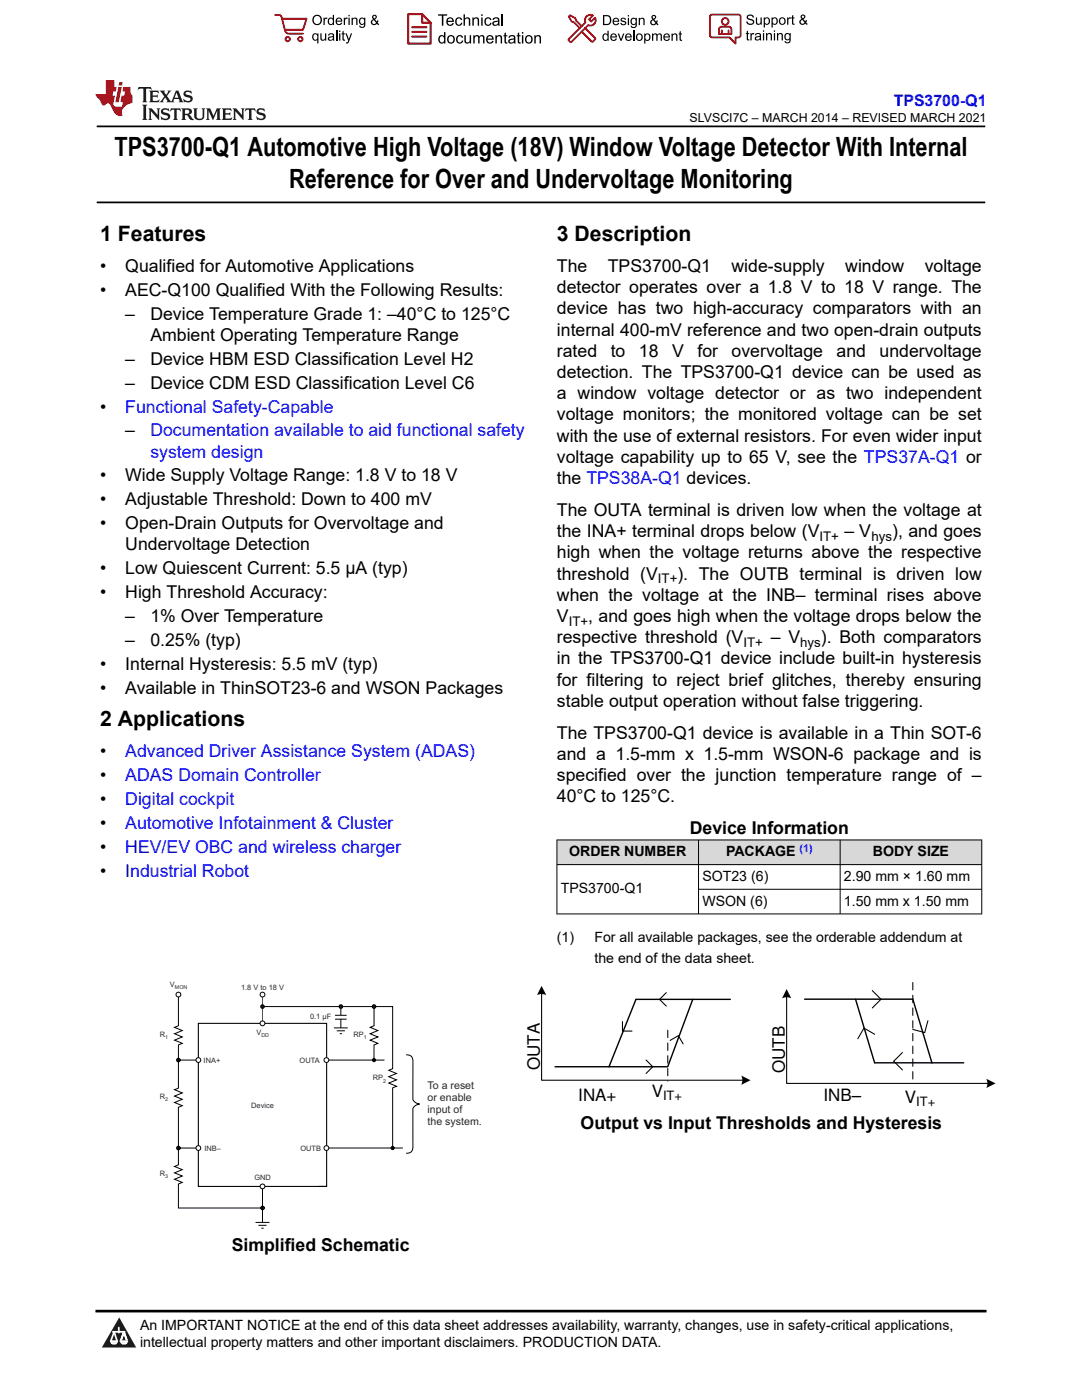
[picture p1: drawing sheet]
<svg xmlns="http://www.w3.org/2000/svg" width="216mm" height="279mm" viewBox="0 0 216 279" stroke-linecap="round" stroke-linejoin="round" font-family="sans-serif">
<path d="M19.3 25.2h177.3M19.3 40.4h177.3" fill="none" stroke="#000" stroke-width=".35"/>
<g fill="#d8d8d8">
<path d="M111.1 167.6h84.8v5h-84.8z" fill-rule="evenodd"/>
<path d="M111.2 167.7h28.1v4.8h-28.1z" fill-rule="evenodd"/>
<path d="M139.4 167.7h28.2v4.8h-28.2z" fill-rule="evenodd"/>
<path d="M167.7 167.7h28.1v4.8h-28.1z" fill-rule="evenodd"/>
</g>
<path d="M111.1 167.6h84.9M111.1 172.6h84.9M111.1 167.6v14.9M139.4 167.6v14.9M139.4 177.5h56.6M167.6 167.6v14.9M195.9 167.6v14.9M111.1 182.4h84.9" fill="none" stroke="#000" stroke-width=".2"/>
<path d="M63.6 236.8h1.6v-32.6h-25.6v32.6h25.6" fill="none" stroke="#000" stroke-width=".21"/>
<circle cx="52.4" cy="204.2" r=".48" fill="#fff"/>
<circle cx="52.4" cy="204.2" r=".48" fill="none" stroke="#000" stroke-width=".2"/>
<circle cx="52.4" cy="241.1" r=".36" fill="#191919"/>
<g fill="none" stroke="#000" stroke-width=".2">
<path d="M52.4 198v5.8M35.8 211.6h3.8M52.4 200.9h25.9v12.4l-.7 .3 1.5 .6-1.5 .7 1.5 .6-1.5 .7 1.5 .6-.8 .3v12M74.6 200.9v3.8l-.7 .3 1.5 .7-1.5 .6 1.5 .6-1.5 .7 1.5 .6-.8 .3v3.1M35.8 229.1h3.8"/>
<circle cx="52.4" cy="241.1" r=".36"/>
</g>
<circle cx="35.6" cy="229.1" r=".36" fill="#191919"/>
<circle cx="35.6" cy="229.1" r=".36" fill="none" stroke="#000" stroke-width=".2"/>
<circle cx="35.6" cy="211.6" r=".36" fill="#191919"/>
<circle cx="35.6" cy="211.6" r=".36" fill="none" stroke="#000" stroke-width=".2"/>
<circle cx="52.4" cy="200.9" r=".36" fill="#191919"/>
<circle cx="52.4" cy="200.9" r=".36" fill="none" stroke="#000" stroke-width=".2"/>
<circle cx="39.6" cy="211.6" r=".48" fill="#fff"/>
<circle cx="39.6" cy="211.6" r=".48" fill="none" stroke="#000" stroke-width=".2"/>
<circle cx="39.6" cy="229.1" r=".48" fill="#fff"/>
<circle cx="39.6" cy="229.1" r=".48" fill="none" stroke="#000" stroke-width=".2"/>
<circle cx="52.4" cy="198.5" r=".48" fill="#fff"/>
<g fill="none" stroke="#000" stroke-width=".2">
<path d="M35.6 198.4v6.3l-.8 .3 1.6 .7-1.6 .6 1.6 .6-1.6 .7 1.6 .6-.8 .3v8.7l-.8 .3 1.6 .6-1.6 .7 1.6 .6-1.6 .6 1.6 .7-.8 .3v11.5l-.8 .3 1.6 .6-1.6 .7 1.6 .6-1.6 .6 1.6 .7-.8 .3v4.8h16.8"/>
<circle cx="52.4" cy="198.5" r=".48"/>
</g>
<circle cx="35.6" cy="198.5" r=".48" fill="#fff"/>
<circle cx="35.6" cy="198.5" r=".48" fill="none" stroke="#000" stroke-width=".2"/>
<circle cx="74.6" cy="200.9" r=".36" fill="#191919"/>
<g fill="none" stroke="#000" stroke-width=".2">
<path d="M52.4 236.6v7.4M51 244h2.8M51.6 244.5h1.6M52.1 245.1h.5"/>
<circle cx="74.6" cy="200.9" r=".36"/>
</g>
<circle cx="52.4" cy="236.8" r=".48" fill="#fff"/>
<g fill="none" stroke="#000" stroke-width=".2">
<path d="M66.6 205.1h2.8M67.2 205.7h1.6M67.8 206.3h.4M68 200.9v4.2"/>
<circle cx="52.4" cy="236.8" r=".48"/>
</g>
<path d="M67.7 202.6h.6v.8h-.6z" fill-rule="evenodd" fill="#fff"/>
<path d="M66.9 203.4h2.3M66.9 202.6h2.3" fill="none" stroke="#000" stroke-width=".2"/>
<circle cx="68" cy="200.9" r=".36" fill="#191919"/>
<g fill="none" stroke="#000" stroke-width=".2">
<path d="M65.4 211.6h11.3M81.1 210.5a1.16 1.16 0 0 1 1.3 1.3v7.5a1.42 1.42 0 0 0 1.3 1l-.3 .1a1.37 1.37 0 0 0-1 1.7v5.5a3.8 3.8 0 0 1-.3 2.3l-.4 .2-.7 .1M65.1 229.1h15.3"/>
<circle cx="68" cy="200.9" r=".36"/>
<circle cx="74.6" cy="211.6" r=".32"/>
<circle cx="78.3" cy="229.1" r=".32"/>
</g>
<g fill="#000">
<circle cx="74.6" cy="211.6" r=".32"/>
<circle cx="78.3" cy="229.1" r=".32"/>
</g>
<circle cx="65.1" cy="211.6" r=".48" fill="#fff"/>
<circle cx="65.1" cy="211.6" r=".48" fill="none" stroke="#000" stroke-width=".2"/>
<circle cx="65.1" cy="229.1" r=".48" fill="#fff"/>
<circle cx="65.1" cy="229.1" r=".48" fill="none" stroke="#000" stroke-width=".2"/>
<path d="M108.1 198.2v17.4h40.3M132.9 198.1l-1.3 1.3 1.3 1.4M157 198.8v17.4h40.3M174.1 197.7l1.7 1.7-1.7 1.8M124.2 203.9v1.9h1.9M128.9 211.5l1.4 1.4-1.4 1.3M133.7 207.6l1.7-.9 .9 1.6M174.5 206.4l-2.1-1.2-1.2 2.1M180.1 210.1l-1.8 1.7 1.8 1.7M185.2 203.7l-.7 2.4-2.4-.7" fill="none" stroke="#000" stroke-width=".21"/>
<g fill="#000">
<path d="M108.1 196.8l.9 1.8-.7-.2-1.2 .2z" fill-rule="evenodd"/>
<path d="M157 197.4l.9 1.8-.7-.2-1.2 .2z" fill-rule="evenodd"/>
<path d="M147.9 214.7l1.9 .9-1.9 .9 .2-.7z" fill-rule="evenodd"/>
<path d="M196.8 215.3l1.9 .9-1.9 .9 .2-1.1z" fill-rule="evenodd"/>
</g>
<path d="M138.2 199.4h-11.3l-5.4 13.5M145.7 199.4h-7.5l-5 13.5h-22.4M160.6 199.4h21.5l3.9 12.7M170.7 199.4l3.8 12.7h17.8" fill="none" stroke="#000" stroke-width=".28"/>
<path d="M182.1 196.1v20M133.2 205.6v10.2" fill="none" stroke="#000" stroke-width=".21" stroke-dasharray="1.5 1.1"/>
<path d="M0 0h215.9v23.8h-215.9z" fill-rule="evenodd" fill="#fff"/>
<path d="M27.7 17.4l-.2 .6 .5-.3h.6v.2v2.1l-.2 .4h1l-.2-.4v-2.1v-.2h.5l.5 .3-.1-.6zM29.8 18.1l.2 .4v1.5l-.2 .4h1.9l.1-.6a1.08 1.08 0 0 1-1.3 .2v-.7h.6l.4 .2v-.6l-.4 .2h-.6v-.6l.2-.1a1 1 0 0 1 1 .2l-.1-.5zM31.8 18.1l1 1.1-1 1.2h.9l-.2-.2 .4-.7 .5 .7-.2 .2h1.6l-.2-.2 .1-.4h1l.1 .4-.1 .2h.9l-.2-.3-.8-2h-.5l-1 2.2-.8-1.1 .9-1.1h-.8l.2 .2-.5 .7-.3-.7 .1-.2zM35.2 18.5l.4 1h-.8zM36.8 18.2a.65 .65 0 0 0-.2 .8 .65 .65 0 0 0 .6 .4l.7 .2 .1 .2a.79 .79 0 0 1-.7 .4 .79 .79 0 0 1-.7-.5l.1 .7 .2-.1a.93 .93 0 0 0 1.1 .1 .93 .93 0 0 0 .4-1 1.46 1.46 0 0 0-1.2-.6l-.1-.3a1.09 1.09 0 0 1 1.2 .2l-.2-.6-.1 .1-.6-.2zM28.4 20.9l.2 .4v2.3l-.2 .3h1l-.2-.3v-2.3l.2-.4zM29.6 21.6l.2 .4v1.6l-.2 .3h.8l-.3-.3v-1.4l1.7 1.8v-2l.2-.4h-.8l.2 .2 .1 1.1-1.2-1.3zM32.3 21.8a.65 .65 0 0 0-.2 .7 .65 .65 0 0 0 .7 .4l.6 .2 .1 .2a.79 .79 0 0 1-.7 .4 .79 .79 0 0 1-.7-.5l.1 .7 .2-.1a.93 .93 0 0 0 1.1 .1 .93 .93 0 0 0 .4-.9 1.46 1.46 0 0 0-1.2-.6l-.1-.4a1.09 1.09 0 0 1 1.2 .2l-.2-.6-.1 .1-.6-.1zM34.1 21.6l-.1 .7a.63 .63 0 0 1 .7-.4l.1 1.7-.3 .3h1l-.2-.3v-1.7a.66 .66 0 0 1 .8 .4l-.1-.7zM36.2 21.6l.2 .4v1.6l-.2 .3h.9l-.2-.2v-.7h.5l.1 .2a.79 .79 0 0 0 1.2 .6l-1-.9a.61 .61 0 0 0 .6-.6 .61 .61 0 0 0-.5-.6zM36.9 21.9h.2a.47 .47 0 0 1 .5 .1 .47 .47 0 0 1 .1 .5l-.2 .2h-.6zM38.5 21.6l.2 .2a2.27 2.27 0 0 0 .4 2 1.04 1.04 0 0 0 1.7-.7v-1.3l.2-.2h-.8l.2 .4v1.1a.6 .6 0 0 1-.6 .6 .6 .6 0 0 1-.6-.6v-1.1l.3-.4zM41.1 21.6l.2 .4v1.6l-.2 .3h.7l-.2-.3v-1.5l.9 1.9 .8-1.9v1.5l-.2 .3h1l-.3-.3v-1.6l.3-.4h-.8l-.7 1.5-.7-1.5zM44.3 21.6l.2 .4v1.6l-.2 .3h1.9l.1-.5a1.09 1.09 0 0 1-1.3 .1v-.6h.6l.4 .1v-.6l-.4 .2h-.6v-.6l.2-.1a1.01 1.01 0 0 1 1 .3l-.1-.6zM46.4 21.6l.3 .4v1.6l-.3 .3h.8l-.2-.3v-1.4l1.6 1.8v-2l.2-.4h-.7l.2 .2v1.1l-1.2-1.3zM49 21.6l-.1 .7a.63 .63 0 0 1 .8-.4v1.7l-.3 .3h1l-.2-.3v-1.7a.66 .66 0 0 1 .8 .4l-.1-.7zM51.4 21.8a.65 .65 0 0 0-.2 .7 .65 .65 0 0 0 .6 .4l.6 .2 .2 .2a.79 .79 0 0 1-.8 .4 .79 .79 0 0 1-.6-.5l.1 .7 .2-.1a.93 .93 0 0 0 1 .1 .93 .93 0 0 0 .5-.9 1.46 1.46 0 0 0-1.3-.6l-.1-.4a1.09 1.09 0 0 1 1.3 .2l-.2-.6-.2 .1-.5-.1z" fill="#231f20"/>
<path d="M21.1 16v2.8h-2v.3l.9 1a.95 .95 0 0 0 .9 .9 .59 .59 0 0 1 .6-.4 .59 .59 0 0 1 .5 .4l.4 .8a1.59 1.59 0 0 0 2.1 1.3 1.61 1.61 0 0 1 1-2.2l1-.4-.1-1.5a1.59 1.59 0 0 1-.4-1.6h-1.4l-.2 .9h.5l-.1 .8h-.5l-.2 1v.2l.4 .1-.2 .9h-.6a.73 .73 0 0 1-1.1-.7l.3-1.5h-.5l.2-.8h.5l.2-.9h-.5v-1.4zM23.6 17.4l-.6 3h.7l.6-3zM23.8 16.4l-.1 .7h.7l.1-.7z" fill="#ed1c24"/>
<g fill="#000">
<path d="M62.3 4a1 1 0 0 1 2 0 1 1 0 0 1-2 0zM62.8 3.4a.78 .78 0 0 0-.1 1.1 .78 .78 0 0 0 1.1 .1 .78 .78 0 0 0 .1-1.1 .78 .78 0 0 0-1.1-.1z" fill-rule="evenodd"/>
<path d="M62.5 6.8l.4-.2 .4 .3v-.2h.2v2h-.2v-.7a.68 .68 0 0 1-.9-.1 .68 .68 0 0 1 0-.9zM62.6 7a.51 .51 0 0 0-.1 .6 .51 .51 0 0 0 .7 .2 .51 .51 0 0 0 .1-.7 .51 .51 0 0 0-.7-.1z" fill-rule="evenodd"/>
<path d="M64.5 3.5h.3v.3l.1-.3h.3l.1 .1-.1 .2a.32 .32 0 0 0-.3 0 .32 .32 0 0 0-.1 .4v.8h-.3z" fill-rule="evenodd"/>
<path d="M63.9 6.7h.3v.8a.36 .36 0 0 0 .3 .4 .36 .36 0 0 0 .4-.5v-.7h.2v1.4h-.2v-.2a.51 .51 0 0 1-.6 .2 .51 .51 0 0 1-.4-.5z" fill-rule="evenodd"/>
<path d="M65.6 3.7l.4-.2 .4 .2v-.7h.3v2h-.3v-.2a.7 .7 0 0 1-1-.1 .7 .7 0 0 1 .2-1zM65.8 3.8a.51 .51 0 0 0-.1 .7 .51 .51 0 0 0 .6 .2 .51 .51 0 0 0 .1-.7 .51 .51 0 0 0-.6-.2z" fill-rule="evenodd"/>
<path d="M65.6 6.8a.66 .66 0 0 1 .8-.1 .66 .66 0 0 1 .3 .8v.6h-.2l-.1-.2a.52 .52 0 0 1-.7 .2 .52 .52 0 0 1-.2-.6l.3-.2a.42 .42 0 0 0 .6-.3l-.3-.2-.3 .1-.1 .2h-.3zM65.7 7.6a.35 .35 0 0 0 .3 .4 .35 .35 0 0 0 .4-.4v-.2z" fill-rule="evenodd"/>
<path d="M67.7 6.1h.2v.3h-.2zM67.7 6.7h.2v1.4h-.2z" fill-rule="evenodd"/>
<path d="M67.1 3.7a.68 .68 0 0 1 .9-.1 .68 .68 0 0 1 .3 .7h-1.1a.42 .42 0 0 0 .3 .5 .42 .42 0 0 0 .5-.3h.3a.73 .73 0 0 1-1.1 .4 .73 .73 0 0 1-.1-1.2zM67.4 3.8l-.2 .3h.8l-.2-.4z" fill-rule="evenodd"/>
<path d="M68.6 3.5h.2v.3l.2-.3h.3l.1 .1-.1 .2a.32 .32 0 0 0-.4 0 .32 .32 0 0 0-.1 .4v.8h-.2z" fill-rule="evenodd"/>
<path d="M68.3 6.3l.3-.1v.5h.2v.1h-.2v.9l.3 .4a.36 .36 0 0 1-.4 0 .36 .36 0 0 1-.2-.4v-.9h-.1v-.1h.1z" fill-rule="evenodd"/>
<path d="M68.9 6.7h.3l.4 1.1 .4-1.1h.3l-.6 1.4a.51 .51 0 0 1-.6 .6l-.1-.3h.3l.2-.3z" fill-rule="evenodd"/>
<path d="M69.5 3h.3v.3h-.3zM69.5 3.5h.3v1.5h-.3z" fill-rule="evenodd"/>
<path d="M70.2 3.5h.2v.2a.52 .52 0 0 1 .6-.2 .52 .52 0 0 1 .3 .6v.9h-.2v-.9a.34 .34 0 0 0-.3-.4 .34 .34 0 0 0-.4 .3v1h-.2z" fill-rule="evenodd"/>
<path d="M71.8 3.7l.4-.2 .5 .2v-.2h.2v1.3a.64 .64 0 0 1-.5 .8 .64 .64 0 0 1-.7-.5h.2a.41 .41 0 0 0 .5 .2 .41 .41 0 0 0 .2-.5 .69 .69 0 0 1-.9-.1 .69 .69 0 0 1 .1-1zM72 3.8a.5 .5 0 0 0-.1 .7 .5 .5 0 0 0 .7 .1 .5 .5 0 0 0 .1-.6 .5 .5 0 0 0-.7-.2z" fill-rule="evenodd"/>
<path d="M74.4 3.1a.47 .47 0 0 1 .7 .1 .47 .47 0 0 1-.3 .7l.4 .4 .1-.3 .2 .1-.1 .4 .3 .3-.2 .2-.3-.3a.63 .63 0 0 1-1 .1 .63 .63 0 0 1 .3-1l-.3-.4zM74.5 3.4a.27 .27 0 0 0 .5 0 .27 .27 0 0 0-.5 0zM74.4 4.1a.4 .4 0 0 0 0 .6 .4 .4 0 0 0 .6-.1l-.4-.6z" fill-rule="evenodd"/>
<path d="M87.4 2.9h1.8v.2h-.7v2h-.3v-2h-.8z" fill-rule="evenodd"/>
<path d="M87.6 7.2l.5-.2 .5 .2v-.8h.3v2.3h-.3v-.2a.76 .76 0 0 1-1-.1 .76 .76 0 0 1-.1-1zM87.9 7.4a.58 .58 0 0 0-.2 .7 .58 .58 0 0 0 .8 .2 .58 .58 0 0 0 .1-.7 .58 .58 0 0 0-.7-.2z" fill-rule="evenodd"/>
<path d="M89.5 7.2a.81 .81 0 0 1 1.1 .1 .81 .81 0 0 1-.2 1.2 .81 .81 0 0 1-1.1-.2l-.1-.7zM89.6 7.4a.57 .57 0 0 0 0 .8 .57 .57 0 0 0 .8 0 .57 .57 0 0 0 0-.7 .57 .57 0 0 0-.8-.1z" fill-rule="evenodd"/>
<path d="M89.3 3.7a.77 .77 0 0 1 .9-.2 .77 .77 0 0 1 .4 .9h-1.3a.48 .48 0 0 0 .4 .5 .48 .48 0 0 0 .6-.3h.3a.83 .83 0 0 1-1.3 .4 .83 .83 0 0 1 0-1.3zM89.5 3.8l-.2 .4h1l-.3-.5z" fill-rule="evenodd"/>
<path d="M91 3.7a.7 .7 0 0 1 1.2 .3h-.2a.45 .45 0 0 0-.6-.3 .45 .45 0 0 0-.3 .6 .45 .45 0 0 0 .3 .6 .45 .45 0 0 0 .6-.4l.3 .1a.76 .76 0 0 1-1.1 .5 .76 .76 0 0 1-.3-1.1z" fill-rule="evenodd"/>
<path d="M91.2 7.2a.7 .7 0 0 1 1.2 .3l-.3 .1a.45 .45 0 0 0-.5-.4 .45 .45 0 0 0-.3 .7 .45 .45 0 0 0 .3 .6 .45 .45 0 0 0 .6-.4h.2a.76 .76 0 0 1-1 .5 .76 .76 0 0 1-.4-1.1z" fill-rule="evenodd"/>
<path d="M92.5 2.9h.3v.8a.59 .59 0 0 1 .7-.2 .59 .59 0 0 1 .3 .6v1h-.2v-1a.4 .4 0 0 0-.5-.4 .4 .4 0 0 0-.3 .5v.9h-.3z" fill-rule="evenodd"/>
<path d="M92.7 7h.2v.9a.41 .41 0 0 0 .5 .6 .41 .41 0 0 0 .3-.6v-.9h.3v1.7h-.3v-.3a.58 .58 0 0 1-.7 .3 .58 .58 0 0 1-.3-.7z" fill-rule="evenodd"/>
<path d="M94.3 3.5h.2v.2a.59 .59 0 0 1 .7-.2 .59 .59 0 0 1 .4 .6v1h-.3v-1a.41 .41 0 0 0-.4-.4 .41 .41 0 0 0-.4 .5v.9h-.2z" fill-rule="evenodd"/>
<path d="M94.4 7h.3v.3a.56 .56 0 0 1 1 0 .54 .54 0 0 1 .6-.3 .54 .54 0 0 1 .4 .5v1.2h-.3v-1.1a.34 .34 0 0 0-.3-.4 .34 .34 0 0 0-.4 .3v1.2h-.3v-1.1a.38 .38 0 0 0-.5-.3 .38 .38 0 0 0-.2 .5v.9h-.3z" fill-rule="evenodd"/>
<path d="M96 2.9h.3v.3h-.3zM96 3.5h.3v1.6h-.3z" fill-rule="evenodd"/>
<path d="M96.8 3.7a.7 .7 0 0 1 1.3 .3h-.3a.45 .45 0 0 0-.6-.3 .45 .45 0 0 0-.3 .6 .45 .45 0 0 0 .3 .6 .45 .45 0 0 0 .6-.4l.3 .1a.76 .76 0 0 1-1.1 .5 .76 .76 0 0 1-.3-1.1z" fill-rule="evenodd"/>
<path d="M97.2 7.2a.77 .77 0 0 1 .9-.1 .77 .77 0 0 1 .4 .8h-1.2a.48 .48 0 0 0 .3 .6 .48 .48 0 0 0 .6-.4l.3 .1a.83 .83 0 0 1-1.3 .3 .83 .83 0 0 1 0-1.3zM97.4 7.4l-.1 .3h.9l-.2-.4z" fill-rule="evenodd"/>
<path d="M98.8 7h.3v.3a.59 .59 0 0 1 .7-.3 .59 .59 0 0 1 .4 .7v1h-.3v-1a.41 .41 0 0 0-.5-.5 .41 .41 0 0 0-.3 .6v.9h-.3z" fill-rule="evenodd"/>
<path d="M98.4 3.7a.74 .74 0 0 1 1-.2 .74 .74 0 0 1 .3 .9v.7h-.3v-.2a.59 .59 0 0 1-.8 .3 .59 .59 0 0 1-.3-.8l1.1-.3a.42 .42 0 0 0-.4-.4 .42 .42 0 0 0-.5 .3h-.2zM98.6 4.5a.36 .36 0 0 0 .2 .5 .36 .36 0 0 0 .5-.2l.1-.5z" fill-rule="evenodd"/>
<path d="M100.7 6.6l.2-.1v.5h.3v.2h-.3v1l.1 .2h.2l.1 .3a.41 .41 0 0 1-.5-.1 .41 .41 0 0 1-.1-.4v-1h-.2v-.2h.2z" fill-rule="evenodd"/>
<path d="M101.6 7.2a.74 .74 0 0 1 .9-.2 .74 .74 0 0 1 .3 1l.1 .7h-.3v-.2a.59 .59 0 0 1-.8 .2 .59 .59 0 0 1-.3-.8l1-.3a.42 .42 0 0 0-.3-.4 .42 .42 0 0 0-.5 .3h-.3zM101.8 8.1a.36 .36 0 0 0 .1 .5 .36 .36 0 0 0 .5-.3l.2-.4z" fill-rule="evenodd"/>
<path d="M103.3 6.6l.3-.1v.5h.3v.2h-.3v1l.1 .2h.2v.3a.41 .41 0 0 1-.5-.1 .41 .41 0 0 1-.1-.4v-1h-.2v-.2h.2z" fill-rule="evenodd"/>
<path d="M104.1 6.4h.3v.3h-.3zM104.1 7h.3v1.7h-.3z" fill-rule="evenodd"/>
<path d="M105 7.2a.81 .81 0 0 1 1.1 .1 .81 .81 0 0 1-.1 1.2 .81 .81 0 0 1-1.2-.2v-.7zM105.2 7.4a.57 .57 0 0 0-.1 .8 .57 .57 0 0 0 .8 0 .57 .57 0 0 0 0-.7 .57 .57 0 0 0-.7-.1z" fill-rule="evenodd"/>
<path d="M106.6 7h.3v.3a.59 .59 0 0 1 .7-.3 .59 .59 0 0 1 .4 .7v1h-.3v-1a.41 .41 0 0 0-.5-.5 .41 .41 0 0 0-.3 .6v.9h-.3z" fill-rule="evenodd"/>
<path d="M120.3 3h.7a1 1 0 0 1 1 1 1 1 0 0 1-1 1h-.7zM120.6 3.2v1.6h.4a.77 .77 0 0 0 .7-.8 .77 .77 0 0 0-.7-.8z" fill-rule="evenodd"/>
<path d="M120.4 6.9l.4-.2 .4 .2v-.8h.3v2h-.3v-.1a.7 .7 0 0 1-.9-.2 .7 .7 0 0 1 .1-.9zM120.6 7a.51 .51 0 0 0-.1 .7 .51 .51 0 0 0 .6 .1 .51 .51 0 0 0 .1-.6 .51 .51 0 0 0-.6-.2z" fill-rule="evenodd"/>
<path d="M122 6.9a.68 .68 0 0 1 .8-.2 .68 .68 0 0 1 .3 .8h-1.1a.42 .42 0 0 0 .3 .5 .42 .42 0 0 0 .5-.3h.3a.73 .73 0 0 1-1.1 .3 .73 .73 0 0 1 0-1.1zM122.2 7l-.2 .3h.8l-.2-.4z" fill-rule="evenodd"/>
<path d="M122.4 3.7a.68 .68 0 0 1 .8-.1 .68 .68 0 0 1 .4 .8h-1.1a.42 .42 0 0 0 .3 .4 .42 .42 0 0 0 .5-.3l.3 .1a.73 .73 0 0 1-1.2 .3 .73 .73 0 0 1 0-1.2zM122.6 3.8l-.1 .3h.8l-.2-.3z" fill-rule="evenodd"/>
<path d="M123.9 3.7l.1-.1a.62 .62 0 0 1 .9 .3l-.2 .1a.29 .29 0 0 0-.3-.3 .29 .29 0 0 0-.3 .3l.1 .1a.58 .58 0 0 1 .6 .1 .58 .58 0 0 1 .1 .6 .67 .67 0 0 1-1.1-.2l.2-.1a.33 .33 0 0 0 .4 .4 .33 .33 0 0 0 .3-.4 .71 .71 0 0 1-.9-.6z" fill-rule="evenodd"/>
<path d="M123.3 6.7h.2l.4 1.2 .4-1.2h.3l-.6 1.4h-.2z" fill-rule="evenodd"/>
<path d="M125.3 3h.2v.3h-.2zM125.3 3.6h.2v1.4h-.2z" fill-rule="evenodd"/>
<path d="M124.9 6.9a.68 .68 0 0 1 .8-.2 .68 .68 0 0 1 .4 .8h-1.1a.42 .42 0 0 0 .3 .5 .42 .42 0 0 0 .5-.3h.3a.73 .73 0 0 1-1.2 .3 .73 .73 0 0 1 0-1.1zM125.1 7l-.1 .3h.8l-.2-.4z" fill-rule="evenodd"/>
<path d="M126 3.7l.4-.2 .4 .2v-.1h.3v1.2a.64 .64 0 0 1-.5 .8 .64 .64 0 0 1-.8-.5l.3 .1a.41 .41 0 0 0 .5 .2 .41 .41 0 0 0 .2-.6 .69 .69 0 0 1-.9-.1 .69 .69 0 0 1 .1-1zM126.2 3.9a.5 .5 0 0 0-.1 .6 .5 .5 0 0 0 .6 .2 .5 .5 0 0 0 .2-.7 .5 .5 0 0 0-.7-.1z" fill-rule="evenodd"/>
<path d="M126.9 7.4a.73 .73 0 0 1 1.4 0 .73 .73 0 0 1-1.4 0zM127.3 7a.5 .5 0 0 0-.1 .7 .5 .5 0 0 0 .7 0 .5 .5 0 0 0 0-.6 .5 .5 0 0 0-.6-.1z" fill-rule="evenodd"/>
<path d="M127.5 3.6h.2v.2a.52 .52 0 0 1 .6-.3 .52 .52 0 0 1 .3 .6v.9h-.2v-.9a.34 .34 0 0 0-.3-.4 .34 .34 0 0 0-.4 .3v1h-.2z" fill-rule="evenodd"/>
<path d="M128.5 6.7h.3v.2a.67 .67 0 0 1 .9 0 .67 .67 0 0 1 0 .9 .55 .55 0 0 1-.9 .2v.7h-.3zM128.9 7a.5 .5 0 0 0-.1 .7 .5 .5 0 0 0 .6 .1 .5 .5 0 0 0 .2-.6 .5 .5 0 0 0-.7-.2z" fill-rule="evenodd"/>
<path d="M130.1 6.7h.2v.2a.49 .49 0 0 1 .9 0l.4-.2a.42 .42 0 0 1 .5 .4v1h-.3v-.9a.3 .3 0 0 0-.2-.3 .3 .3 0 0 0-.4 .2v1h-.2v-.9a.33 .33 0 0 0-.5-.3 .33 .33 0 0 0-.2 .5v.7h-.2z" fill-rule="evenodd"/>
<path d="M130.1 3.1a.47 .47 0 0 1 .8 .1 .47 .47 0 0 1-.3 .7l.3 .4 .1-.2h.3l-.2 .5 .3 .3-.2 .2-.3-.3a.63 .63 0 0 1-1 .1 .63 .63 0 0 1 .3-1l-.2-.5zM130.2 3.5a.27 .27 0 0 0 .5 0 .27 .27 0 0 0-.5 0zM130.2 4.1a.4 .4 0 0 0 0 .7 .4 .4 0 0 0 .6-.2l-.5-.6z" fill-rule="evenodd"/>
<path d="M132.5 6.9a.68 .68 0 0 1 .9-.2 .68 .68 0 0 1 .3 .8h-1.1a.42 .42 0 0 0 .3 .5 .42 .42 0 0 0 .5-.3h.3a.73 .73 0 0 1-1.1 .3 .73 .73 0 0 1-.1-1.1zM132.7 7l-.1 .3h.8l-.2-.4z" fill-rule="evenodd"/>
<path d="M134 6.7h.2v.2a.52 .52 0 0 1 .6-.2 .52 .52 0 0 1 .4 .6v.8h-.3v-.8a.34 .34 0 0 0-.2-.4 .34 .34 0 0 0-.4 .2l-.1 1h-.2z" fill-rule="evenodd"/>
<path d="M135.6 6.3l.2-.1v.5h.3v.2h-.3v.8l.3 .4a.36 .36 0 0 1-.4 0 .36 .36 0 0 1-.1-.4v-.8h-.2v-.2h.2z" fill-rule="evenodd"/>
<path d="M149.2 3a.8 .8 0 0 1 1.2 .5h-.2a.44 .44 0 0 0-.5-.4 .44 .44 0 0 0-.4 .5l.2 .1a.9 .9 0 0 1 1 .8 .84 .84 0 0 1-.9 .5 .84 .84 0 0 1-.7-.7h.3a.52 .52 0 0 0 .5 .5 .52 .52 0 0 0 .5-.6l-.2-.1a.85 .85 0 0 1-1-.8z" fill-rule="evenodd"/>
<path d="M149 6.3l.3-.2v.5h.2v.2h-.2v.9l.2 .4a.36 .36 0 0 1-.4-.1 .36 .36 0 0 1-.1-.4v-.8h-.2v-.2h.2z" fill-rule="evenodd"/>
<path d="M149.7 6.6h.3v.2l.1-.2h.3l.1 .1-.1 .2a.32 .32 0 0 0-.3 0 .32 .32 0 0 0-.1 .4v.8h-.3z" fill-rule="evenodd"/>
<path d="M150.7 6.8a.66 .66 0 0 1 .9-.2 .66 .66 0 0 1 .3 .9v.6h-.2l-.1-.2a.52 .52 0 0 1-.7 .2 .52 .52 0 0 1-.2-.7l.2-.1a.42 .42 0 0 0 .7-.3l-.3-.2h-.3l-.1 .3-.3-.1zM150.9 7.5a.35 .35 0 0 0 .3 .5 .35 .35 0 0 0 .4-.4v-.3z" fill-rule="evenodd"/>
<path d="M150.8 3.5h.3v.8a.36 .36 0 0 0 .3 .5 .36 .36 0 0 0 .4-.5v-.8h.2v1.4h-.2v-.2a.51 .51 0 0 1-.6 .3 .51 .51 0 0 1-.4-.6z" fill-rule="evenodd"/>
<path d="M152.2 6.1h.3v.2h-.3zM152.2 6.6h.3v1.5h-.3z" fill-rule="evenodd"/>
<path d="M152.4 3.5h.2v.2a.67 .67 0 0 1 .9 0 .67 .67 0 0 1 .1 .9 .55 .55 0 0 1-1 .2v.7h-.2zM152.7 3.8a.5 .5 0 0 0-.1 .7 .5 .5 0 0 0 .7 .1 .5 .5 0 0 0 .1-.6 .5 .5 0 0 0-.7-.2z" fill-rule="evenodd"/>
<path d="M152.9 6.6h.2v.2a.52 .52 0 0 1 .6-.2 .52 .52 0 0 1 .3 .6v.9h-.2v-.9a.34 .34 0 0 0-.3-.4 .34 .34 0 0 0-.4 .2v1.1h-.2z" fill-rule="evenodd"/>
<path d="M153.9 3.5h.3v.2a.67 .67 0 0 1 .9 0 .67 .67 0 0 1 0 .9 .55 .55 0 0 1-.9 .2v.7h-.3zM154.3 3.8a.5 .5 0 0 0-.1 .7 .5 .5 0 0 0 .6 .1 .5 .5 0 0 0 .2-.6 .5 .5 0 0 0-.7-.2z" fill-rule="evenodd"/>
<path d="M154.4 6.1h.3v.2h-.3zM154.4 6.6h.3v1.5h-.3z" fill-rule="evenodd"/>
<path d="M155 6.6h.3v.2a.52 .52 0 0 1 .6-.2 .52 .52 0 0 1 .3 .6v.9h-.2v-.9a.34 .34 0 0 0-.3-.4 .34 .34 0 0 0-.4 .2v1.1h-.3z" fill-rule="evenodd"/>
<path d="M155.4 4.2a.75 .75 0 0 1 1.5 0 .75 .75 0 0 1-1.5 0zM155.8 3.8a.5 .5 0 0 0-.1 .7 .5 .5 0 0 0 .8 0 .5 .5 0 0 0 0-.7 .5 .5 0 0 0-.7 0z" fill-rule="evenodd"/>
<path d="M156.7 6.8l.4-.2 .5 .2v-.2h.2v1.3a.64 .64 0 0 1-.5 .7 .64 .64 0 0 1-.8-.4h.3a.41 .41 0 0 0 .5 .2 .41 .41 0 0 0 .2-.5 .69 .69 0 0 1-.9-.1 .69 .69 0 0 1 .1-1zM156.9 6.9a.5 .5 0 0 0-.1 .7 .5 .5 0 0 0 .6 .1 .5 .5 0 0 0 .2-.7 .5 .5 0 0 0-.7-.1z" fill-rule="evenodd"/>
<path d="M157.1 3.5h.2v.2l.1-.2h.3h.2l-.1 .3a.32 .32 0 0 0-.4 0 .32 .32 0 0 0-.1 .4v.7h-.2z" fill-rule="evenodd"/>
<path d="M158 3.1l.3-.1v.5h.2v.2h-.2v.8l.3 .4a.36 .36 0 0 1-.4 0 .36 .36 0 0 1-.2-.4v-.8h-.1v-.2h.1z" fill-rule="evenodd"/>
<path d="M159.9 3a.47 .47 0 0 1 .7 .1 .47 .47 0 0 1-.3 .7l.4 .5 .1-.3h.2l-.1 .5 .3 .3-.2 .2-.3-.3a.63 .63 0 0 1-1 .1 .63 .63 0 0 1 .3-1l-.3-.5zM160 3.4a.27 .27 0 0 0 .5 0 .27 .27 0 0 0-.5 0zM159.9 4.1a.4 .4 0 0 0 0 .6 .4 .4 0 0 0 .6-.2l-.4-.6z" fill-rule="evenodd"/>
</g>
<path d="M67.2 6.1v2M126.5 6.1v2" fill="none" stroke="#000" stroke-width=".25"/>
<g fill="none" stroke="#de0000" stroke-width=".37">
<path d="M54.9 3h.9a1.19 1.19 0 0 1 .6 1.2l.6 2.1a.85 .85 0 0 0 1 .4h2.5M56.3 3.7h4.9l-.7 2.2h-3.6M116.1 5.2l-1.2-1.1-.1-.5-1-.6-.3 .3 .6 1 .5 .2 1.1 1.1M116.8 5.6l1.9 2v.3l-.4 .4h-.3l-1.9-2zM116.8 5.6l.6-.6a1.07 1.07 0 0 0 1.2-.2 1.07 1.07 0 0 0 .1-1.3l-.7 .8-.5-.4 .8-.8a1.07 1.07 0 0 0-1.2 .2 1.07 1.07 0 0 0-.3 1.2l-3.3 3.3v.3l.3 .3h.2l2.1-2.1M141.7 3.1l.4-.2h5.3l.3 .2 .1 3.9-.2 .4-.8 .1v1.2l-1.3-1.2h-3.4l-.4-.2zM143.5 5.6l.5-.3 1.7 .1 .2 .5v.9h-2.4zM144 6.1v.7M145.4 6.1v.7"/>
<circle cx="57.4" cy="7.8" r=".44"/>
<circle cx="59.9" cy="7.8" r=".44"/>
<circle cx="144.7" cy="4.3" r=".67"/>
</g>
<path d="M100.2 2.9v2.2" fill="none" stroke="#000" stroke-width=".28"/>
<path d="M81.4 2.8h2.8v1.7h1.7v4.2h-4.5zM82.3 6.4h2.8M82.3 5.4h2.8M82.3 7.3h2.8M84.2 2.8l1.7 1.7" fill="none" stroke="#de0000" stroke-width=".42"/>
<path d="M0 261.4h215.9v18h-215.9z" fill-rule="evenodd" fill="#fff"/>
<path d="M23.8 262.9l3.4 6h-6.9z" fill="#231f20"/>
<path d="M22.1 267.7h1.3l-.4 .5h-.3a.55 .55 0 0 1-.6-.5z" fill-rule="evenodd" fill="#fff"/>
<path d="M22.1 267.7h1.3l-.4 .5h-.3a.55 .55 0 0 1-.6-.5z" fill="none" stroke="#231f20" stroke-width=".34"/>
<path d="M22.1 267.7h1.3l-.4 .5h-.5zM22.6 265.8h.1M22.6 265.8h2.3zM23.7 265.9h.1M23.7 264.9v1zM24 267.7h.1" fill="none" stroke="#fff" stroke-width=".34"/>
<path d="M24.7 265.8l-.7 1.9z" fill="#fff"/>
<path d="M24.7 265.8l-.7 1.9z" fill="none" stroke="#fff" stroke-width=".34"/>
<path d="M24.7 265.8l.7 1.9z" fill="#fff"/>
<path d="M24.7 265.8l.7 1.9zM25.3 267.7h.1" fill="none" stroke="#fff" stroke-width=".34"/>
<path d="M22.8 265.8l-.7 1.9z" fill="#fff"/>
<path d="M22.8 265.8l-.7 1.9z" fill="none" stroke="#fff" stroke-width=".34"/>
<path d="M22.8 265.8l.6 1.9z" fill="#fff"/>
<path d="M22.8 265.8l.6 1.9z" fill="none" stroke="#fff" stroke-width=".34"/>
<path d="M24.1 267.7h1.3a.65 .65 0 0 1-.6 .5 .65 .65 0 0 1-.7-.5z" fill-rule="evenodd" fill="#fff"/>
<path d="M24.1 267.7h1.3a.65 .65 0 0 1-.6 .5 .65 .65 0 0 1-.7-.5z" fill="none" stroke="#231f20" stroke-width=".34"/>
<path d="M24 267.7h.1M24.1 267.7h1.3l-.4 .5h-.5z" fill="none" stroke="#fff" stroke-width=".34"/>
<path d="M19 261.7h177.8" fill="none" stroke="#000" stroke-width=".53"/>
<g font-size="5.3">
<text x="22.8" y="31.2">TPS3700-Q1 Automotive High Voltage (18V) Window Voltage Detector With Internal</text>
<text x="57.7" y="37.5">Reference for Over and Undervoltage Monitoring</text>
</g>
<g font-size="4.2">
<text x="20" y="48.1">1 Features</text>
<text x="111.1" y="48.1">3 Description</text>
<text x="20" y="145">2 Applications</text>
</g>
<g font-size="3.5">
<text x="20" y="54.3">•</text>
<text x="20" y="59">•</text>
<text x="25" y="54.3">Qualified for Automotive Applications</text>
<text x="25" y="59">AEC-Q100 Qualified With the Following Results:</text>
<text x="111.1" y="58.5">detector operates over a 1.8 V to 18 V range. The</text>
<text x="111.1" y="54.3">The</text>
<text x="121.3" y="54.3">TPS3700-Q1</text>
<text x="146" y="54.3">wide-supply</text>
<text x="168.7" y="54.3">window</text>
<text x="184.5" y="54.3">voltage</text>
<text x="25" y="63.8">–</text>
<text x="30" y="63.8">Device Temperature Grade 1: –40°C to 125°C</text>
<text x="111.1" y="62.8">device has two high-accuracy comparators with an</text>
<text x="30" y="68">Ambient Operating Temperature Range</text>
<text x="111.1" y="71.2">rated</text>
<text x="111.1" y="67">internal 400-mV reference and two open-drain outputs</text>
<text x="121.9" y="71.2">to</text>
<text x="127.5" y="71.2">18</text>
<text x="134.1" y="71.2">V</text>
<text x="139.2" y="71.2">for</text>
<text x="146" y="71.2">overvoltage</text>
<text x="166.9" y="71.2">and</text>
<text x="175.5" y="71.2">undervoltage</text>
<text x="25" y="72.8">–</text>
<text x="25" y="77.6">–</text>
<text x="30" y="72.8">Device HBM ESD Classification Level H2</text>
<text x="30" y="77.6">Device CDM ESD Classification Level C6</text>
<text x="111.1" y="75.5">detection. The TPS3700-Q1 device can be used as</text>
<text x="20" y="82.3">•</text>
<text x="111.1" y="79.7">a window voltage detector or as two independent</text>
<text x="111.1" y="83.9">voltage monitors; the monitored voltage can be set</text>
<text x="25" y="87.1">–</text>
<text x="111.1" y="88.2">with the use of external resistors. For even wider input</text>
<text x="111.1" y="92.4">voltage capability up to 65 V, see the TPS37A-Q1 or</text>
<text x="20" y="96.1">•</text>
<text x="20" y="100.9">•</text>
<text x="25" y="96.1">Wide Supply Voltage Range: 1.8 V to 18 V</text>
<text x="25" y="100.9">Adjustable Threshold: Down to 400 mV</text>
<text x="111.1" y="96.6">the TPS38A-Q1 devices.</text>
<text x="20" y="105.6">•</text>
<text x="25" y="105.6">Open-Drain Outputs for Overvoltage and</text>
<text x="111.1" y="103">The OUTA terminal is driven low when the voltage at</text>
<text x="111.1" y="107.2">the INA+ terminal drops below (V</text>
<text x="168.5" y="107.2">– V</text>
<text x="178" y="107.2">), and goes</text>
<text x="25" y="109.8">Undervoltage Detection</text>
<text x="111.1" y="111.4">high when the voltage returns above the respective</text>
<text x="20" y="114.6">•</text>
<text x="20" y="119.4">•</text>
<text x="25" y="114.6">Low Quiescent Current: 5.5 µA (typ)</text>
<text x="25" y="119.4">High Threshold Accuracy:</text>
<text x="111.1" y="119.9">when the voltage at the INB– terminal rises above</text>
<text x="111.1" y="115.7">threshold (V</text>
<text x="135.2" y="115.7">). The OUTB terminal is driven low</text>
<text x="25" y="124.1">–</text>
<text x="30" y="124.1">1% Over Temperature</text>
<text x="111.1" y="124.1">V</text>
<text x="117.4" y="124.1">, and goes high when the voltage drops below the</text>
<text x="25" y="128.9">–</text>
<text x="30" y="128.9">0.25% (typ)</text>
<text x="111.1" y="128.4">respective threshold (V</text>
<text x="153.8" y="128.4">– V</text>
<text x="163.8" y="128.4">). Both comparators</text>
<text x="20" y="133.7">•</text>
<text x="25" y="133.7">Internal Hysteresis: 5.5 mV (typ)</text>
<text x="111.1" y="136.8">for filtering to reject brief glitches, thereby ensuring</text>
<text x="111.1" y="132.6">in the TPS3700-Q1 device include built-in hysteresis</text>
<text x="20" y="138.4">•</text>
<text x="25" y="138.4">Available in ThinSOT23-6 and WSON Packages</text>
<text x="111.1" y="141.1">stable output operation without false triggering.</text>
<text x="111.1" y="147.4">The TPS3700-Q1 device is available in a Thin SOT-6</text>
<text x="20" y="155.9">•</text>
<text x="20" y="151.1">•</text>
<text x="111.1" y="155.9">specified over the junction temperature range of –</text>
<text x="111.1" y="151.7">and a 1.5-mm x 1.5-mm WSON-6 package and is</text>
<text x="20" y="160.6">•</text>
<text x="111.1" y="160.1">40°C to 125°C.</text>
<text x="20" y="165.4">•</text>
<text x="137.6" y="166.5">Device Information</text>
<text x="20" y="170.2">•</text>
<text x="20" y="174.9">•</text>
<text x="115.9" y="225.3">Output vs Input Thresholds and Hysteresis</text>
<text x="46.2" y="249.8">Simplified Schematic</text>
</g>
<g font-size="3.5" fill="#00f">
<text x="25" y="82.3">Functional Safety-Capable</text>
<text x="30" y="87.1">Documentation available to aid functional safety</text>
<text x="30" y="91.3">system design</text>
<text x="25" y="151.1">Advanced Driver Assistance System (ADAS)</text>
<text x="25" y="155.9">ADAS Domain Controller</text>
<text x="25" y="160.6">Digital cockpit</text>
<text x="25" y="165.4">Automotive Infotainment &amp; Cluster</text>
<text x="25" y="170.2">HEV/EV OBC and wireless charger</text>
<text x="25" y="174.9">Industrial Robot</text>
</g>
<g font-size="3.4">
<text x="107.7" y="213.6" transform="rotate(-90 107.7 213.6)">OUTA</text>
<text x="156.6" y="214.2" transform="rotate(-90 156.6 214.2)">OUTB</text>
<text x="115.4" y="219.8">INA+</text>
<text x="130" y="218.9">V</text>
<text x="164.3" y="219.8">INB±</text>
<text x="180.6" y="220.1">V</text>
</g>
<text font-size="3.2" fill="#00f" x="178.3" y="21.1">TPS3700-Q1</text>
<g font-size="2.8">
<text x="113.6" y="170.9">ORDER NUMBER</text>
<text x="144.9" y="170.9">PACKAGE</text>
<text x="174.2" y="170.9">BODY SIZE</text>
<text x="111.9" y="178.3">TPS3700-Q1</text>
<text x="140.2" y="175.8">SOT23 (6)</text>
<text x="168.4" y="175.8">2.90 mm × 1.60 mm</text>
<text x="140.2" y="180.7">WSON (6)</text>
<text x="168.4" y="180.7">1.50 mm x 1.50 mm</text>
<text x="111.1" y="188">(1)</text>
<text x="118.6" y="188">For all available packages, see the orderable addendum at</text>
<text x="118.6" y="192.2">the end of the data sheet.</text>
<text x="27.9" y="268.9">intellectual property matters and other important disclaimers. PRODUCTION DATA.</text>
<text x="27.9" y="265.5">An IMPORTANT NOTICE at the end of this data sheet addresses availability, warranty, changes, use in safety-critical applications,</text>
</g>
<g font-size="2.6">
<text x="163.5" y="107.9">IT+</text>
<text x="173.9" y="107.9">hys</text>
<text x="131.3" y="116.4">IT+</text>
<text x="113.5" y="124.8">IT+</text>
<text x="148.3" y="129.1">IT+</text>
<text x="159.7" y="129.1">hys</text>
<text x="132.3" y="219.5">IT+</text>
<text x="182.8" y="220.7">IT+</text>
</g>
<text font-size="2.5" x="137.6" y="24.3">SLVSCI7C – MARCH 2014 – REVISED MARCH 2021</text>
<text font-size="2.1" fill="#00f" x="159.6" y="170">(1)</text>
<g font-size="2.1" fill="#2b292a">
<text x="85.3" y="217.3">To a reset</text>
<text x="85.3" y="219.7">or enable</text>
<text x="85.3" y="222.1">input of</text>
<text x="85.3" y="224.4">the system.</text>
</g>
<g font-size="1.5" fill="#2b292a">
<text x="33.9" y="197">V</text>
<text x="48.1" y="197.5">1.8 V to 18 V</text>
<text x="61.9" y="203.4">0.1 µF</text>
<text x="31.9" y="206.9">R</text>
<text x="51.2" y="206.5">V</text>
<text x="70.6" y="207">RP</text>
<text x="40.6" y="212.1">INA+</text>
<text x="59.8" y="212.1">OUTA</text>
<text x="74.4" y="215.6">RP</text>
<text x="31.9" y="219.3">R</text>
<text x="50.1" y="221">Device</text>
<text x="40.8" y="229.7">INB–</text>
<text x="59.9" y="229.7">OUTB</text>
<text x="31.9" y="234.8">R</text>
<text x="50.8" y="235.6">GND</text>
</g>
<g font-size="1.1" fill="#2b292a">
<text x="34.9" y="197.5">MON</text>
<text x="33" y="207.4">1</text>
<text x="52.1" y="206.9">DD</text>
<text x="72.6" y="207.4">1</text>
<text x="33" y="219.7">2</text>
<text x="76.5" y="216.1">2</text>
<text x="33" y="235.2">3</text>
</g>
</svg>
